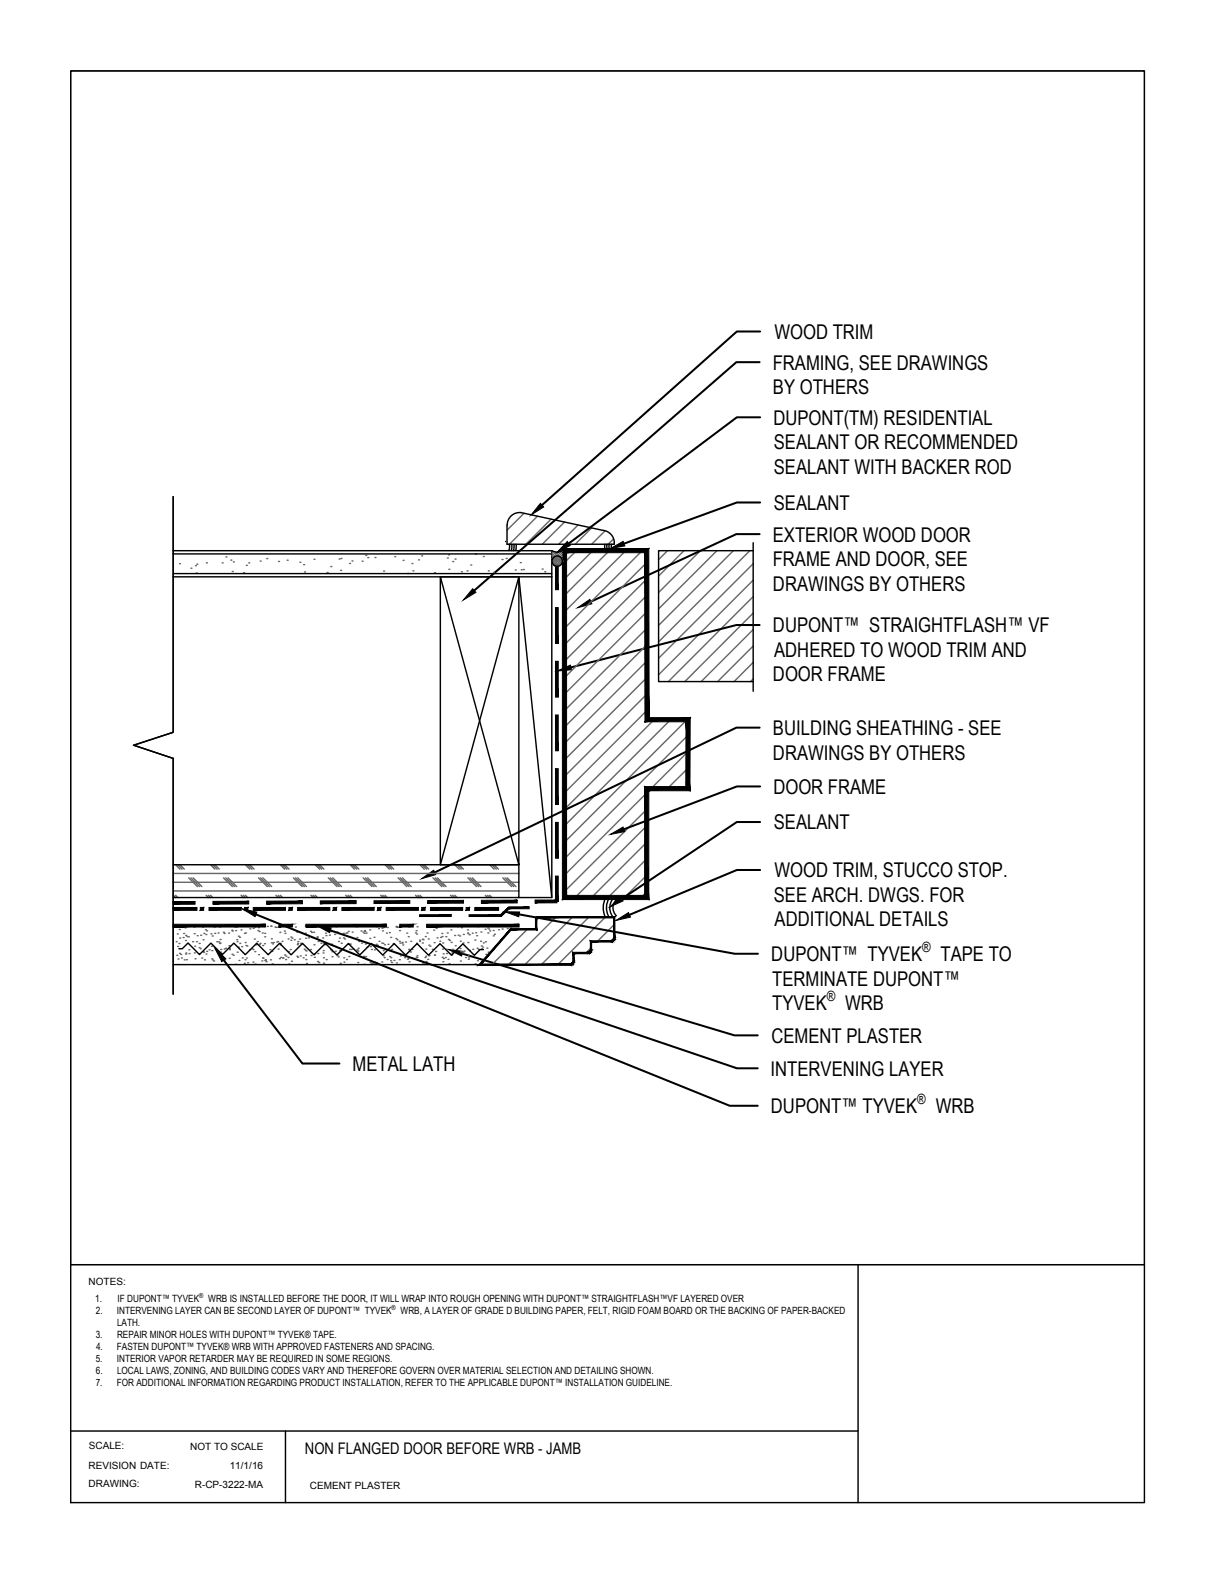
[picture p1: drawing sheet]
<svg xmlns="http://www.w3.org/2000/svg" width="216mm" height="279mm" viewBox="0 0 216 279" stroke-linecap="round" stroke-linejoin="round" font-family="sans-serif">
<!-- layer: .ATI-DETAIL -->
<g fill="none" stroke="#000" stroke-width=".25">
<path d="M30.7 88.1v41.8l-7 2.3M30.7 97.7h67.2v4.6M30.7 98.3h67.2M89.7 96.1h.1M90 93.2v3.3h19v-.2M90.3 96.5l.1 .6-.2 .6M90.8 96.5v.6l-.1 .6M91.1 96.5v1.2M91.5 96.5v1.2M92.4 90.9l14.6 3.2M92.5 90.9a2.23 2.23 0 0 0-2.5 2.3M97.9 97.7a1.72 1.72 0 0 0 1.9 0"/>
<path d="M107 94.1a2.23 2.23 0 0 1 2 2.2M107.3 96.5l.1 1.2M107.7 96.5l.1 1.2M108.1 96.5l-.1 .6 .2 .6M108.5 96.5l-.1 .6 .2 .6M133.6 97.7h-16.8v23.2h16.8M133.6 96.3v26.3M30.7 102.3h67.2M30.7 101.8h67.2M78.1 102.3l13.9 51.1h-13.9v-51.1h13.9v51.1M97.9 102.3v56.9h-5.9M23.8 132.2l6.9 2.3v41.8"/>
<path d="M30.7 153.4h61.3v5.8h-61.3M78.1 153.4l13.9-51.1 5.9 56.9M80 159.8v.1M107.4 159.4a3.7 3.7 0 0 0-.1 3.1M108.1 159.4a3.2 3.2 0 0 0-.2 3.1M108.8 159.4a2.57 2.57 0 0 0-.2 3.1M109.7 159.4a2 2 0 0 0-.3 3.1M30.7 171.1h54.4M31.7 168.3h.6l1.1-1 2 2 2-2 2 2 2.1-2 2 2.1 2-2.1 2.1 2.1 2-2.1 2 2.1 2.1-2 2 2 2-2 2.1 2 2-2 2 2 2.1-2 2 2 2-2 2.1 2 2-2 2 2 2.1-2 2 2 2-2 2.1 2.1 1-1h.6"/>
<circle cx="98.9" cy="99.5" r=".92"/>
</g>
<!-- layer: 0 -->
<g fill="none" stroke="#666" stroke-width=".25">
<path d="M93 91.1l-3 3M95.3 91.6l-4.9 4.9M97.8 92.1l-4.5 4.4M100.2 92.6l-4 3.9M102.5 93.1l-3.4 3.4M105 93.6l-3 2.9M107.4 94.2l-2.4 2.3M108.9 95.6l-1 .9M118.4 97.7l-1.6 1.6M121.3 97.7l-4.5 4.5M124.3 97.7l-7.5 7.4M127.2 97.7l-10.4 10.3"/>
<path d="M130.1 97.7l-13.3 13.2M133 97.7l-16.2 16.2M133.6 100l-16.8 16.8M133.6 102.9l-16.8 16.8M133.6 105.8l-15 15.1M133.6 108.8l-12.1 12.1M133.6 111.7l-9.2 9.2M133.6 114.6l-6.3 6.3M133.6 117.5l-3.4 3.4M133.6 120.4l-.4 .5M93.5 164.9l-6.2 6.2M95.7 162.7l-.6 .6"/>
<path d="M98.6 162.7l-8.4 8.4M101.5 162.7l-8.4 8.4M104.5 162.7l-8.5 8.4M104.8 168.2l-.9 .9M107.4 162.7l-8.4 8.4M109 164l-3 3"/>
</g>
<!-- layer: .ATI-TEXT -->
<g fill="#000" stroke="#000" stroke-width=".18">
<path d="M95.9 89.3l.5 .6-2.2 1.4zM100.6 96.1l.6 .7-2.4 1.2zM108.3 97.3l2.2-1.3 .3 .8zM83.9 104.4l.5 .7-2.2 1.4zM98.8 119l2.4-1 .2 .8zM102.5 107.8l2.1-1.5 .4 .8zM74.8 155.9l2.1-1.5 .4 .8zM108.2 160.9l1.9-1.8 .4 .7zM108.3 148l2.2-1.3 .3 .8zM38.1 168.3l1.9 1.8-.7 .5zM43 161.2l2.6 .6-.4 .8zM56.2 164.2l2.6 .4-.3 .8z"/>
<path d="M79.5 168.4l2.6 .4-.2 .8zM89.6 161.7l2.6 .1-.2 .8zM109.3 163.3l2.2-1.4 .3 .8z"/>
</g>
<g fill="none" stroke="#000" stroke-width=".36">
<path d="M134.8 58.8h-4.1l-34.5 30.8M134.8 64.2h-4.2l-46.5 40.6M134.8 74h-4.1l-29.8 22.4M134.8 94.7h-4.2l-25.8 12M134.8 89.1h-4.1l-20 7.3M134.8 110.9h-4.2l-29.3 7.5M134.8 129.1h-4.2l-53.5 25.7M134.8 139.5h-4.1l-20 7.6M134.8 154.3h-4.1l-19 8M134.8 145.8h-4.1l-20.4 13.7M39.7 170.3l14 18.4h6.5M45.4 162.2l84 34h5"/>
<path d="M58.6 165l72.1 24.5h3.7M82 169.2l48.3 14.5h4.1M92.1 162.2l38.2 7h4.2"/>
</g>
<!-- layer: -ATI-HATCH -->
<g fill="none" stroke="#666" stroke-width=".25">
<path d="M102.2 97.7l-2.1 2.1M105.2 97.7l-5.1 5M108.1 97.7l-8 7.9M111 97.7l-10.9 10.8M113.9 97.7l-13.8 13.8M114.7 99.8l-14.6 14.6M114.7 102.7l-14.6 14.6M114.7 105.6l-14.6 14.6M114.8 108.5l-14.7 14.7M114.8 111.4l-14.7 14.7M114.8 114.4l-14.7 14.6M114.8 117.3l-14.7 14.6"/>
<path d="M114.8 120.2l-14.7 14.6M114.8 123.1l-14.7 14.6M114.8 126l-14.7 14.7M116 127.7l-15.9 15.9M119 127.7l-18.9 18.8M121.9 127.7l-21.8 21.7M122 136.3l-3.6 3.6M122 139.2l-.7 .7M122.1 130.4l-22 21.9M122.1 133.3l-6.6 6.6M114.7 140.7l-14.6 14.6M114.7 143.6l-14.6 14.6"/>
<path d="M114.7 146.5l-12.7 12.7M114.7 149.4l-9.8 9.8M114.7 152.3l-6.8 6.9M114.7 155.3l-3.9 3.9M114.7 158.2l-1 1M30.8 164.5h.1M31.3 167.1h.1M31.4 169.5h.1M31.4 165.7h.1M31.5 167.9h.1M31.6 170.1h.1M31.7 167.4h.1"/>
<path d="M31.8 164.9h.1M31.8 169.1h.1M31.9 166.4h.1M32.1 169.3h.1M32.2 170h.1M32.5 166.3h.1M32.6 165.6h.1M32.7 170.3h.1M32.8 164.6h.1M32.9 166.8h.1M32.9 169.3h.1M32.9 165.9h.1"/>
<path d="M33 169.1h.1M33.1 170.3h.1M33.2 166.1h.1M33.4 166.2h.1M33.5 168.5h.1M33.5 169.2h.1M34.2 167.1h.1M34.4 164.5h.1M34.5 165.6h.1M34.5 169h.1M34.5 167.9h.1M34.6 170.1h.1"/>
<path d="M34.9 167.1h.1M35 166h.1M35.3 168.1h.1M35.3 167.4h.1M35.5 168.3h.1M35.6 165.9h.1M35.8 170h.1M36 164.5h.1M36 166.7h.1M36 168.8h.1M36.1 168.9h.1M36.2 165.6h.1"/>
<path d="M36.3 170.3h.1M36.4 164.9h.1M36.5 165.8h.1M36.5 169.2h.1M36.7 168.8h.1M36.7 165.1h.1M37.1 168.5h.1M37.4 165.7h.1M37.5 167.9h.1M37.6 170.1h.1M37.6 168.6h.1M37.6 166h.1"/>
<path d="M37.7 170.3h.1M37.9 170.5h.1M38 164.5h.1M38.1 165.6h.1M38.5 167.1h.1M38.7 165.5h.1M38.8 167.1h.1M38.9 167.4h.1M39 164.5h.1M39 167.3h.1M39 166.7h.1M39.1 168.9h.1"/>
<path d="M39.2 168.4h.1M39.4 170h.1M39.6 165.4h.1M39.8 168.3h.1M39.8 165.6h.1M39.9 170.3h.1M40 168.2h.1M40.5 165.5h.1M40.6 167.8h.1M40.7 170h.1M40.7 168.2h.1M40.7 168.5h.1"/>
<path d="M41.1 165h.1M41.2 169.3h.1M41.2 165.2h.1M41.4 169.5h.1M41.6 164.5h.1M41.8 171.1h.1M41.8 165.1h.1M41.9 164.5h.1M42 166.7h.1M42.1 167.1h.1M42.1 168.9h.1M42.3 168h.1"/>
<path d="M42.3 166.1h.1M42.4 170.4h.1M42.5 166.3h.1M42.5 167.4h.1M42.7 165h.1M42.9 167.9h.1M43 169.9h.1M43.3 170.9h.1M43.4 165.6h.1M43.5 170.3h.1M43.5 167.2h.1M43.6 165.5h.1"/>
<path d="M43.6 167.7h.1M43.7 170h.1M43.8 167.8h.1M43.9 170.8h.1M44.3 168.5h.1M44.3 164.8h.1M44.7 168.3h.1M44.9 168.5h.1M44.9 170.7h.1M44.9 164.7h.1M45.1 164.4h.1M45.1 166.6h.1"/>
<path d="M45.2 168.8h.1M45.2 164.5h.1M45.3 171h.1M45.4 167.6h.1M45.6 167h.1M45.8 165.1h.1M45.9 164.6h.1M45.9 169.4h.1M46 165.3h.1M46 167.5h.1M46.1 167.4h.1M46.5 170.5h.1"/>
<path d="M46.5 165.5h.1M46.6 169.9h.1M46.6 167.7h.1M46.7 170h.1M46.9 167.4h.1M47 166.2h.1M47 165.6h.1M47 170.4h.1M47.1 170.3h.1M47.2 170.6h.1M47.4 164.3h.1M47.9 168.5h.1"/>
<path d="M48 170.3h.1M48 164.3h.1M48.1 164.3h.1M48.1 167.2h.1M48.1 166.5h.1M48.2 168.8h.1M48.3 171h.1M48.3 167.4h.1M48.5 167.2h.1M48.8 164.5h.1M49.1 167.1h.1M49.2 167h.1"/>
<path d="M49.3 168.4h.1M49.4 164.3h.1M49.6 170.1h.1M49.6 165.4h.1M49.7 167.6h.1M49.7 167.4h.1M49.8 169.8h.1M50 167h.1M50.2 170h.1M50.2 169.9h.1M50.4 165.2h.1M50.5 169.4h.1"/>
<path d="M50.6 165.6h.1M50.7 170.2h.1M50.7 169.6h.1M51 164.3h.1M51.1 169.8h.1M51.1 166.6h.1M51.2 168.8h.1M51.3 171h.1M51.5 168.5h.1M51.6 166.8h.1M51.6 166.2h.1M51.7 170.5h.1"/>
<path d="M51.8 166.4h.1M52.2 166.7h.1M52.4 164.5h.1M52.7 169.6h.1M52.7 165.4h.1M52.7 167.6h.1M52.8 169.8h.1M52.8 167.4h.1M52.8 167h.1M53.1 166.6h.1M53.3 169.6h.1M53.3 167.3h.1"/>
<path d="M53.8 169.9h.1M54 168.4h.1M54.2 164.2h.1M54.2 165.6h.1M54.2 168.6h.1M54.2 169.4h.1M54.2 166.4h.1M54.3 170.2h.1M54.3 168.7h.1M54.4 170.9h.1M54.7 166.4h.1M55.1 165.2h.1"/>
<path d="M55.1 168.5h.1M55.2 169.5h.1M55.3 165.4h.1M55.3 166.3h.1M55.6 165.4h.1M55.7 167.6h.1M55.8 169.8h.1M55.8 169.2h.1M56 164.4h.1M56.3 166.2h.1M56.3 166.3h.1M56.3 170.6h.1"/>
<path d="M56.4 169.1h.1M56.4 167h.1M56.6 170.8h.1M56.9 167.3h.1M57.2 166.4h.1M57.3 169h.1M57.3 168.6h.1M57.4 169.9h.1M57.4 170.9h.1M57.4 167.4h.1M57.7 167.6h.1M57.8 165.6h.1"/>
<path d="M57.8 166h.1M57.9 170.2h.1M58.4 165.9h.1M58.6 168.5h.1M58.7 168.5h.1M58.8 165.3h.1M58.8 164.4h.1M58.8 167.5h.1M58.9 168.8h.1M58.9 169.7h.1M59.4 165.8h.1M59.5 168.7h.1"/>
<path d="M59.6 164.4h.1M59.8 165.3h.1M59.8 169.6h.1M60 169.7h.1M60 167h.1M60.2 166.4h.1M60.3 168.6h.1M60.4 170.9h.1M60.4 168.6h.1M60.5 167.3h.1M60.9 166.4h.1M60.9 165.6h.1"/>
<path d="M61 169.9h.1M61 170.7h.1M61.1 166.6h.1M61.4 165.6h.1M61.5 170.2h.1M61.5 165.5h.1M61.8 165.2h.1M61.8 167.5h.1M61.9 169.7h.1M62 168.4h.1M62.1 167.5h.1M62.3 168.4h.1"/>
<path d="M62.5 165.4h.1M62.6 168.3h.1M63.2 164.4h.1M63.2 164.3h.1M63.3 168.5h.1M63.3 166.3h.1M63.4 168.5h.1M63.5 170.8h.1M63.5 168.7h.1M63.5 168.2h.1M63.6 167h.1M64 165.1h.1"/>
<path d="M64.1 167.3h.1M64.4 165.4h.1M64.5 169.7h.1M64.6 169.9h.1M64.6 165.6h.1M64.6 171.1h.1M64.7 165.1h.1M64.7 165.2h.1M64.8 167.5h.1M64.9 169.7h.1M65 165.5h.1M65.1 170.2h.1"/>
<path d="M65.1 168h.1M65.6 165h.1M65.6 166.5h.1M65.7 170.7h.1M65.7 167.9h.1M65.9 170.9h.1M65.9 168.4h.1M66.2 170.9h.1M66.4 166.3h.1M66.4 168.5h.1M66.5 170.7h.1M66.6 167.8h.1"/>
<path d="M66.8 167.5h.1M66.8 170.8h.1M66.8 164.4h.1M67 167.7h.1M67.2 164.7h.1M67.2 167h.1M67.7 170.7h.1M67.7 167.3h.1M67.8 164.7h.1M67.9 165.1h.1M67.9 164.3h.1M67.9 167.4h.1"/>
<path d="M68 168.6h.1M68 169.6h.1M68.1 164.5h.1M68.2 169.9h.1M68.2 167.6h.1M68.6 165.5h.1M68.7 170.2h.1M68.7 164.5h.1M68.8 167.5h.1M69.1 165.4h.1M69.1 169.7h.1M69.3 170.4h.1"/>
<path d="M69.3 166.3h.1M69.3 169.9h.1M69.4 168.5h.1M69.5 170.7h.1M69.5 168.4h.1M69.8 167.4h.1M69.9 170.4h.1M70.2 166.5h.1M70.3 164.3h.1M70.3 170.8h.1M70.4 164.4h.1M70.4 166.7h.1"/>
<path d="M70.8 170.3h.1M70.8 167h.1M70.9 164.3h.1M70.9 165.1h.1M70.9 167.3h.1M71 169.6h.1M71.3 167.2h.1M71.3 167.3h.1M71.5 167.6h.1M71.8 169.9h.1M71.9 167.1h.1M72.2 165.5h.1"/>
<path d="M72.3 170.2h.1M72.4 170h.1M72.4 166.2h.1M72.5 168.4h.1M72.6 164.5h.1M72.6 170.6h.1M72.6 168.7h.1M72.8 168.9h.1M72.9 167h.1M73 170h.1M73.1 168.4h.1M73.7 165.5h.1"/>
<path d="M73.8 165.1h.1M73.8 169.8h.1M73.9 167.3h.1M73.9 165.7h.1M73.9 169.8h.1M74 169.6h.1M74 164.4h.1M74.4 166.8h.1M74.4 167h.1M74.9 166.6h.1M74.9 167.3h.1M75 170.8h.1"/>
<path d="M75 166.7h.1M75.2 171.1h.1M75.4 169.9h.1M75.5 166.1h.1M75.5 169.6h.1M75.5 168.4h.1M75.6 170.6h.1M75.7 165.5h.1M75.9 170.2h.1M76 166.6h.1M76.1 167.7h.1M76.1 169.6h.1"/>
<path d="M76.3 167.9h.1M76.7 168.4h.1M77 165h.1M77 167.2h.1M77.1 169.4h.1M77.2 164.5h.1M77.3 168.8h.1M77.4 164.7h.1M77.5 166.4h.1M77.6 164.4h.1M78 167h.1M78.2 166.3h.1"/>
<path d="M78.4 165.6h.1M78.4 166.1h.1M78.4 169.8h.1M78.5 168.4h.1M78.5 167.3h.1M78.6 170.6h.1M78.6 169.2h.1M78.6 170h.1M79 169.9h.1M79.1 166.2h.1M79.2 169.1h.1M79.3 165.5h.1"/>
<path d="M79.5 170.2h.1M79.5 166.7h.1M79.7 170.9h.1M79.7 166.8h.1M80 165h.1M80 167.2h.1M80.1 169.4h.1M80.2 169h.1M80.3 168.4h.1M80.7 166h.1M80.8 167.8h.1M81.2 164.4h.1"/>
<path d="M81.3 165.9h.1M81.5 166h.1M81.6 168.3h.1M81.7 167h.1M81.7 170.5h.1M81.7 168.8h.1M81.9 164.6h.1M81.9 168.8h.1M82.1 169h.1M82.1 167.3h.1M82.2 165.8h.1M82.3 168.7h.1"/>
<path d="M82.6 169.9h.1M82.9 165h.1M82.9 165.5h.1M83 167.2h.1M83 165.6h.1M83.1 169.4h.1M83.1 170.2h.1M83.1 169.9h.1M83.2 165.8h.1M83.3 168.6h.1M83.8 165.6h.1M83.9 168.4h.1"/>
<path d="M84.2 166.8h.1M84.3 171h.1M84.4 165.5h.1M84.6 166h.1M84.6 168.2h.1M84.7 170.4h.1M84.8 164.4h.1M84.9 168.4h.1M85.3 167h.1M85.3 165.3h.1M85.4 167.8h.1M85.4 168.3h.1"/>
<path d="M85.6 168h.1M85.7 167.3h.1M86.1 164.9h.1M86.1 167.1h.1M86.2 169.9h.1M86.2 169.3h.1M86.4 168.2h.1M86.5 164.6h.1M86.5 165.5h.1M86.6 168.9h.1M86.7 164.8h.1M86.9 165.1h.1"/>
<path d="M87.5 168.4h.1M87.5 165.1h.1M87.5 166h.1M87.6 168.2h.1M87.7 165.7h.1M88.4 164.4h.1M88.4 164.9h.1M88.9 166.8h.1M89.1 164.8h.1M90 164.7h.1M90.6 164.7h.1"/>
</g>
<!-- layer: ATI-SAM -->
<g fill="#000" stroke="#000" stroke-width=".18">
<path d="M98.5 100.1l.5 4.5v-4.5zM98.5 100.1l.5 4.5h-.5z"/>
<path d="M98.5 107.8l.5 6.3v-6.3zM98.5 107.8l.5 6.3h-.5z"/>
<path d="M98.5 117.3l.5 6.4v-6.4zM98.5 117.3l.5 6.4h-.5z"/>
<path d="M98.5 126.8l.5 6.4v-6.4zM98.5 126.8l.5 6.4h-.5z"/>
<path d="M98.5 136.4l.5 6.3v-6.3zM98.5 136.4l.5 6.3h-.5z"/>
<path d="M98.5 145.9l.5 6.3v-6.3zM98.5 145.9l.5 6.3h-.5z"/>
<path d="M98.5 155.4l.5 4.5v-4.5zM98.5 155.4l.5 4.5h-.5z"/>
<path d="M30.7 160.4h3.9v-.5zM30.7 159.9h3.9l-3.9 .5z"/>
<path d="M37.8 160.4h6.3v-.5zM37.8 159.9h6.3l-6.3 .5z"/>
<path d="M47.3 160.4l6.4-.1v-.5zM47.3 159.9l6.4-.1-6.4 .6z"/>
<path d="M56.8 160.3h6.4v-.5zM56.8 159.8h6.4l-6.4 .5z"/>
<path d="M66.4 160.3h6.3v-.5zM66.4 159.8h6.3l-6.3 .5z"/>
<path d="M74.4 162.3v.3l5.6-.3zM74.4 162.6l5.6-.3v.3z"/>
<path d="M75.9 160.2h6.3v-.5zM75.9 159.8l6.3-.1-6.3 .5z"/>
<path d="M83.2 162.3v.3l5.6-.3zM83.2 162.6l5.6-.3v.3z"/>
<path d="M88.7 162.3l.2 .2 1.3-1.6zM90.2 160.9l.2 .3-1.5 1.3z"/>
<path d="M90.3 160.9v.3l3.6-.3zM90.3 161.2l3.6-.3v.3z"/>
<path d="M85.4 160.2h6.4v-.5zM85.4 159.7h6.4l-6.4 .5z"/>
<path d="M94.9 160.2h3.9v-.5zM94.9 159.7h3.9l-3.9 .5z"/>
</g>
<path d="M30.7 159.9v.5M98.5 159.9h.5M88.8 162.3v.3" fill="none" stroke="#000" stroke-width=".18"/>
<!-- layer: .ATI-HATCH -->
<g fill="none" stroke="#666" stroke-width=".25">
<path d="M31.8 100h.1M36.6 99.9h.1M39.4 99.9h.1M40.1 98.8h.1M41 99.4h.1M41.4 99.7h.1M44.1 99.9h.1M46.2 99.5h.1M47.3 99.1h.1M49.4 99.6h.1M50.9 99.4h.1M53.2 99.7h.1"/>
<path d="M55.7 99.2h.1M60.1 99.2h.1M60.5 99.1h.1M62 100h.1M62.4 99.5h.1M64.2 99.6h.1M64.9 98.5h.1M65.2 98.9h.1M66.5 98.9h.1M70 98.7h.1M71.5 99.4h.1M73.1 100h.1"/>
<path d="M74.2 99.3h.1M74.8 98.6h.1M79.4 99h.1M79.6 98.4h.1M80.3 99.6h.1M80.7 99.2h.1M84.3 98.3h.1M85.7 98.7h.1M89.1 99.3h.1M89.8 99.1h.1M92.3 99.8h.1M97.9 99.4h.1"/>
<path d="M97.9 99.4l1 1.1M97.9 98.6l1.6 1.6M97.9 98.2l1.7 1.6M97.9 97.7l1.7 1.7M97.9 99l.1 .1M98 100l.4 .4M98 99.1l1.3 1.3M98.4 98.7l-.4 .4M98.6 97.9l1.2 1.2M98.9 98.7l-1 1M99 97.9l.8 .8M99.3 98.7l-1.3 1.3"/>
<path d="M99.4 97.9l.4 .4M99.5 98.9l-1.3 1.3M99.6 99.7l-.8 .8M99.6 99.2l-1.1 1.2M99.7 97.8h.1M99.8 99.6h.1M33.9 100.8h.1M34.7 100.4h.1M34.8 101.6h.1M34.9 100.1h.1M41.2 101.4h.1M43.2 101.6h.1"/>
<path d="M43.7 100.3h.1M53.9 100.2h.1M54 101.5h.1M58 101.6h.1M58.7 100.5h.1M60.4 101.2h.1M68 101.3h.1M72.3 101.7h.1M73.3 101.3h.1M77.1 101.6h.1M79.6 101h.1M81.9 101.4h.1"/>
<path d="M82.9 101.3h.1M83.5 100.2h.1M86.6 101.3h.1M87.6 101.5h.1M91.4 101.1h.1M92.5 101.1h.1M92.9 101h.1M96.2 101h.1M96.6 101.4h.1M30.7 154.9h61.3M30.7 156.5h61.3M30.7 158.1h61.3"/>
<path d="M30.7 159.2h.1M30.8 158.8l.4 .4M31.2 153.4l.7 .8M31.2 158.8l.4 .4M31.6 153.4l.7 .8M31.9 153.4l.8 .8M33.5 155.7l1.5 1.6M33.9 155.7l1.5 1.6M34.3 155.7l1.5 1.6M36.6 158.8l.4 .4M37 158.8l.4 .4M37.4 153.4l.7 .8"/>
<path d="M37.4 158.8l.3 .4M37.7 153.4l.8 .8M38.1 153.4l.8 .8M39.7 155.7l1.5 1.6M40.1 155.7l1.5 1.6M40.4 155.7l1.6 1.6M42.8 158.8l.4 .4M43.2 158.8l.3 .4M43.5 153.4l.8 .8M43.5 158.8l.4 .4M43.9 153.4l.8 .8M44.3 153.4l.8 .8"/>
<path d="M45.9 155.7l1.5 1.6M46.2 155.7l1.6 1.6M46.6 155.7l1.6 1.6M49 158.8l.4 .4M49.4 158.8l.3 .4M49.7 153.4l.8 .8M49.7 158.8l.4 .4M50.1 153.4l.8 .8M50.5 153.4l.8 .8M52 155.7l1.6 1.6M52.4 155.7l1.6 1.6M52.8 155.7l1.6 1.6"/>
<path d="M55.2 158.8l.3 .4M55.5 158.8l.4 .4M55.9 153.4l.8 .8M55.9 158.8l.4 .4M56.3 153.4l.8 .8M56.7 153.4l.8 .8M58.2 155.7l1.6 1.6M58.6 155.7l1.6 1.6M59 155.7l1.6 1.6M61.3 158.8l.4 .4M61.7 158.8l.4 .4M62.1 153.4l.8 .8"/>
<path d="M62.1 158.8l.4 .4M62.5 153.4l.8 .8M62.9 153.4l.8 .8M64.4 155.7l1.6 1.6M64.8 155.7l1.6 1.6M65.2 155.7l1.6 1.6M67.5 158.8l.4 .4M67.9 158.8l.4 .4M68.3 153.4l.8 .8M68.3 158.8l.4 .4M68.7 153.4l.8 .8M69.1 153.4l.7 .8"/>
<path d="M70.6 155.7l1.6 1.6M71 155.7l1.6 1.6M71.4 155.7l1.6 1.6M73.7 158.8l.4 .4M74.1 158.8l.4 .4M74.5 153.4l.8 .8M74.5 158.8l.4 .4M74.9 153.4l.8 .8M75.3 153.4l.7 .8M76.8 155.7l1.6 1.6M77.2 155.7l1.6 1.6M77.6 155.7l1.5 1.6"/>
<path d="M79.9 158.8l.4 .4M80.3 158.8l.4 .4M80.7 153.4l.8 .8M80.7 158.8l.4 .4M81.1 153.4l.7 .8M81.5 153.4l.7 .8M83 155.7l1.6 1.6M83.4 155.7l1.5 1.6M83.8 155.7l1.5 1.6M86.1 158.8l.4 .4M86.5 158.8l.4 .4M86.9 153.4l.7 .8"/>
<path d="M86.9 158.8l.4 .4M87.3 153.4l.7 .8M87.6 153.4l.8 .8M89.2 155.7l1.6 1.6M89.6 155.7l1.5 1.6M90 155.7l1.5 1.6"/>
</g>
<!-- layer: .ATI-DETAIL -->
<g fill="#000" stroke="#000" stroke-width=".18">
<path d="M99.8 97.3l.7 61.5v-60.7zM99.8 97.3l.7 61.5-.7 .8zM100.5 158.8l-.7 .8 14.6-.8zM99.8 159.6l14.6-.8 .7 .8zM114.4 139.5v19.3l.7 .8zM114.4 139.5l.7 .8v19.3zM114.4 139.5l.7 .8 6.6-.8zM115.1 140.3l6.6-.8 .7 .8zM121.7 128v11.5l.7 .8zM122.4 127.3v13l-.7-12.3zM114.4 128h7.3l.7-.7zM115.2 127.3h7.2l-8 .7zM114.4 98.1v29.9l.8-.7zM114.4 98.1l.7-.8 .1 30zM100.5 98.1h13.9l.7-.8zM99.8 97.3h15.3l-14.6 .8z"/>
<path d="M30.7 164.5h16.4v-.5zM30.7 164h16.4l-16.4 .5z"/>
<path d="M49.5 164.5h2.4v-.5zM49.5 164h2.4l-2.4 .5z"/>
<path d="M54.3 164.5h14.3v-.5zM54.3 164h14.3l-14.3 .5z"/>
<path d="M70.9 164.5h2.4v-.5zM70.9 164h2.4l-2.4 .5z"/>
<path d="M75.7 164.5h16.4v-.5zM75.7 164h16.4l-16.4 .5z"/>
<path d="M95.1 162.6v.2l14-.2zM95.1 162.8l14-.2-.2 .2zM109.1 162.6l-.2 .2 .2 3.6zM108.9 162.8l.2 3.6h-.2z"/>
<path d="M101.1 171l.3 .2h-.3zM101.1 171l.3 .2-.1-.2zM101.3 171l.3 .1-.2 .1zM101.3 171l.3 .1-.2-.2zM101.4 170.9h.3l-.1 .2zM101.4 170.9h.3l-.2-.1zM101.5 170.8h.3l-.1 .1zM101.6 170.7l-.1 .1h.3zM101.6 170.7l.3-.2-.1 .3zM101.6 170.5v.2l.3-.2z"/>
<path d="M84.9 171.2h16.2v-.2zM84.9 171.2l.5-.2h15.7zM90.6 164.7l-5.7 6.5 .5-.2zM90.6 164.7l.1 .3-5.3 6zM90.6 164.7l.1 .3 4.3-.3zM90.7 165l4.3-.3 .2 .3zM95 162.7v2l.2 .3zM95 162.7h.2v2.3z"/>
<path d="M104.2 168.9l.3 .2-.3 .1zM104.2 168.9l.3 .2-.1-.2zM104.4 168.9l.3 .1-.2 .1zM104.4 168.9l.3 .1-.2-.1zM104.5 168.9h.3l-.1 .1zM104.5 168.9h.3l-.2-.2zM104.6 168.7h.3l-.1 .2zM104.7 168.6l-.1 .1h.3zM104.7 168.6l.3-.1-.1 .2zM104.7 168.5v.1l.3-.1z"/>
<path d="M101.9 169.2h2.3v-.3zM101.6 168.9h2.6l-2.3 .3zM101.6 168.9l.3 1.6v-1.3zM101.6 168.9l.3 1.6h-.3z"/>
<path d="M108.4 166.9l.2 .2h-.2zM108.4 166.9l.2 .2-.1-.3zM108.5 166.8l.3 .2-.2 .1zM108.5 166.8l.3 .2-.2-.2zM108.6 166.8h.4l-.2 .2zM108.6 166.8h.4l-.3-.1zM108.7 166.7l.4-.1-.1 .2zM108.8 166.5l-.1 .2 .4-.1zM108.8 166.5l.3-.1v.2zM108.9 166.4l-.1 .1 .3-.1z"/>
<path d="M105 167.1h3.4v-.2zM104.7 166.9h3.7l-3.4 .2zM104.7 166.9l.3 1.6v-1.4zM104.7 166.9l.3 1.6h-.3z"/>
</g>
<!-- layer: -ATI-WRB -->
<g fill="#000" stroke="#000" stroke-width=".18">
<path d="M30.7 161.5h4.2v-.5zM30.7 161h4.2l-4.2 .5z"/>
<path d="M35.5 161.5h.6v-.5zM35.5 161h.6l-.6 .5z"/>
<path d="M37.1 161.5h5.7v-.5zM37.1 161h5.7l-5.7 .5z"/>
<path d="M43.4 161.5h.6v-.5zM43.4 161h.6l-.6 .5z"/>
<path d="M44.9 161.5h5.7v-.5zM44.9 161h5.7l-5.7 .5z"/>
<path d="M51.3 161.5h.6v-.5zM51.3 161h.6l-.6 .5z"/>
<path d="M52.8 161.5h5.7v-.5zM52.8 161h5.7l-5.7 .5z"/>
<path d="M59.1 161.5h.6v-.5zM59.1 161h.6l-.6 .5z"/>
<path d="M60.7 161.5h5.7v-.5zM60.7 161h5.7l-5.7 .5z"/>
<path d="M67 161.5h.6v-.5zM67 161h.6l-.6 .5z"/>
<path d="M68.5 161.5h5.7v-.5zM68.5 161h5.7l-5.7 .5z"/>
<path d="M74.8 161.5h.6v-.5zM74.8 161h.6l-.6 .5z"/>
<path d="M76.4 161.5h5.7v-.5zM76.4 161h5.7l-5.7 .5z"/>
<path d="M82.7 161.5h.6v-.5zM82.7 161h.6l-.6 .5z"/>
<path d="M84.2 161.5h4.2v-.5zM84.2 161h4.2l-4.2 .5z"/>
</g>
<path d="M30.7 161v.5" fill="none" stroke="#000" stroke-width=".18"/>
<!-- layer: .ATI-DETAIL -->
<path d="M30.7 164v.5" fill="none" stroke="#000" stroke-width=".18"/>
<!-- layer: 0 -->
<path d="M12.5 12.6h190.5v211.8h-190.5z" fill="none" stroke="#000" stroke-width=".18"/>
<path d="M12.5 12.6h190.5v254h-190.5zM12.5 224.4h190.5M152.2 224.4v42.2M12.5 253.9h139.7M50.6 253.9v12.7" fill="none" stroke="#000" stroke-width=".25"/>
<g font-size="3.6">
<text x="137.1" y="65.6">FRAMING, SEE DRAWINGS</text>
<text x="137.4" y="60.1">WOOD TRIM</text>
<text x="137.1" y="69.9">BY OTHERS</text>
<text x="137.2" y="75.3">DUPONT(TM) RESIDENTIAL</text>
<text x="137.3" y="79.7">SEALANT OR RECOMMENDED</text>
<text x="137.3" y="84">SEALANT WITH BACKER ROD</text>
<text x="137.3" y="90.4">SEALANT</text>
<text x="137.1" y="100.4">FRAME AND DOOR, SEE</text>
<text x="137.1" y="96.1">EXTERIOR WOOD DOOR</text>
<text x="137.1" y="104.8">DRAWINGS BY OTHERS</text>
<text x="137.1" y="112.2">DUPONT™ STRAIGHTFLASH™ VF</text>
<text x="137.3" y="116.5">ADHERED TO WOOD TRIM AND</text>
<text x="137.1" y="120.9">DOOR FRAME</text>
<text x="137.1" y="130.4">BUILDING SHEATHING - SEE</text>
<text x="137.1" y="134.8">DRAWINGS BY OTHERS</text>
<text x="137.2" y="140.8">DOOR FRAME</text>
<text x="137.3" y="147.1">SEALANT</text>
<text x="137.4" y="155.6">WOOD TRIM, STUCCO STOP.</text>
<text x="137.3" y="160">SEE ARCH. DWGS. FOR</text>
<text x="137.4" y="164.3">ADDITIONAL DETAILS</text>
<text x="136.8" y="170.5">DUPONT™ TYVEK</text>
<text x="166.9" y="170.5">TAPE TO</text>
<text x="137" y="174.9">TERMINATE DUPONT™</text>
<text x="137" y="179.2">TYVEK</text>
<text x="149.9" y="179.2">WRB</text>
<text x="136.9" y="185">CEMENT PLASTER</text>
<text x="62.6" y="190">METAL LATH</text>
<text x="136.7" y="190.8">INTERVENING LAYER</text>
<text x="136.8" y="197.5">DUPONT™ TYVEK</text>
<text x="166" y="197.5">WRB</text>
</g>
<text font-size="2.8" x="54.1" y="257.9">NON FLANGED DOOR BEFORE WRB - JAMB</text>
<g font-size="2.5">
<text x="163.6" y="168.9">®</text>
<text x="146.7" y="177.6">®</text>
<text x="162.7" y="195.9">®</text>
</g>
<g font-size="1.8">
<text x="15.7" y="227.9">NOTES:</text>
<text x="16.9" y="231">1.</text>
<text x="17" y="233.1">2.</text>
<text x="20.7" y="233.1">INTERVENING LAYER CAN BE SECOND LAYER OF DUPONT™ TYVEK</text>
<text x="20.9" y="231">IF DUPONT™ TYVEK</text>
<text x="37" y="231">WRB IS INSTALLED BEFORE THE DOOR, IT WILL WRAP INTO ROUGH OPENING WITH DUPONT™ STRAIGHTFLASH™VF LAYERED OVER</text>
<text x="71.1" y="233.1">WRB, A LAYER OF GRADE D BUILDING PAPER, FELT, RIGID FOAM BOARD OR THE BACKING OF PAPER-BACKED</text>
<text x="17" y="237.3">3.</text>
<text x="17" y="239.5">4.</text>
<text x="20.7" y="239.5">FASTEN DUPONT™ TYVEK® WRB WITH APPROVED FASTENERS AND SPACING.</text>
<text x="20.8" y="235.2">LATH.</text>
<text x="20.8" y="237.3">REPAIR MINOR HOLES WITH DUPONT™ TYVEK® TAPE.</text>
<text x="17" y="241.6">5.</text>
<text x="17" y="245.9">7.</text>
<text x="17" y="243.8">6.</text>
<text x="20.7" y="241.6">INTERIOR VAPOR RETARDER MAY BE REQUIRED IN SOME REGIONS.</text>
<text x="20.7" y="245.9">FOR ADDITIONAL INFORMATION REGARDING PRODUCT INSTALLATION, REFER TO THE APPLICABLE DUPONT™ INSTALLATION GUIDELINE.</text>
<text x="20.8" y="243.8">LOCAL LAWS, ZONING, AND BUILDING CODES VARY AND THEREFORE GOVERN OVER MATERIAL SELECTION AND DETAILING SHOWN.</text>
<text x="15.8" y="257.1">SCALE:</text>
<text x="33.7" y="257.1">NOT TO SCALE</text>
<text x="15.7" y="260.5">REVISION DATE:</text>
<text x="15.7" y="263.8">DRAWING:</text>
<text x="34.6" y="263.9">R-CP-3222-MA</text>
<text x="40.8" y="260.6">11/1/16</text>
<text x="55" y="264.2">CEMENT PLASTER</text>
</g>
<g font-size="1.2">
<text x="35.3" y="230.2">®</text>
<text x="69.5" y="232.3">®</text>
</g>
</svg>
